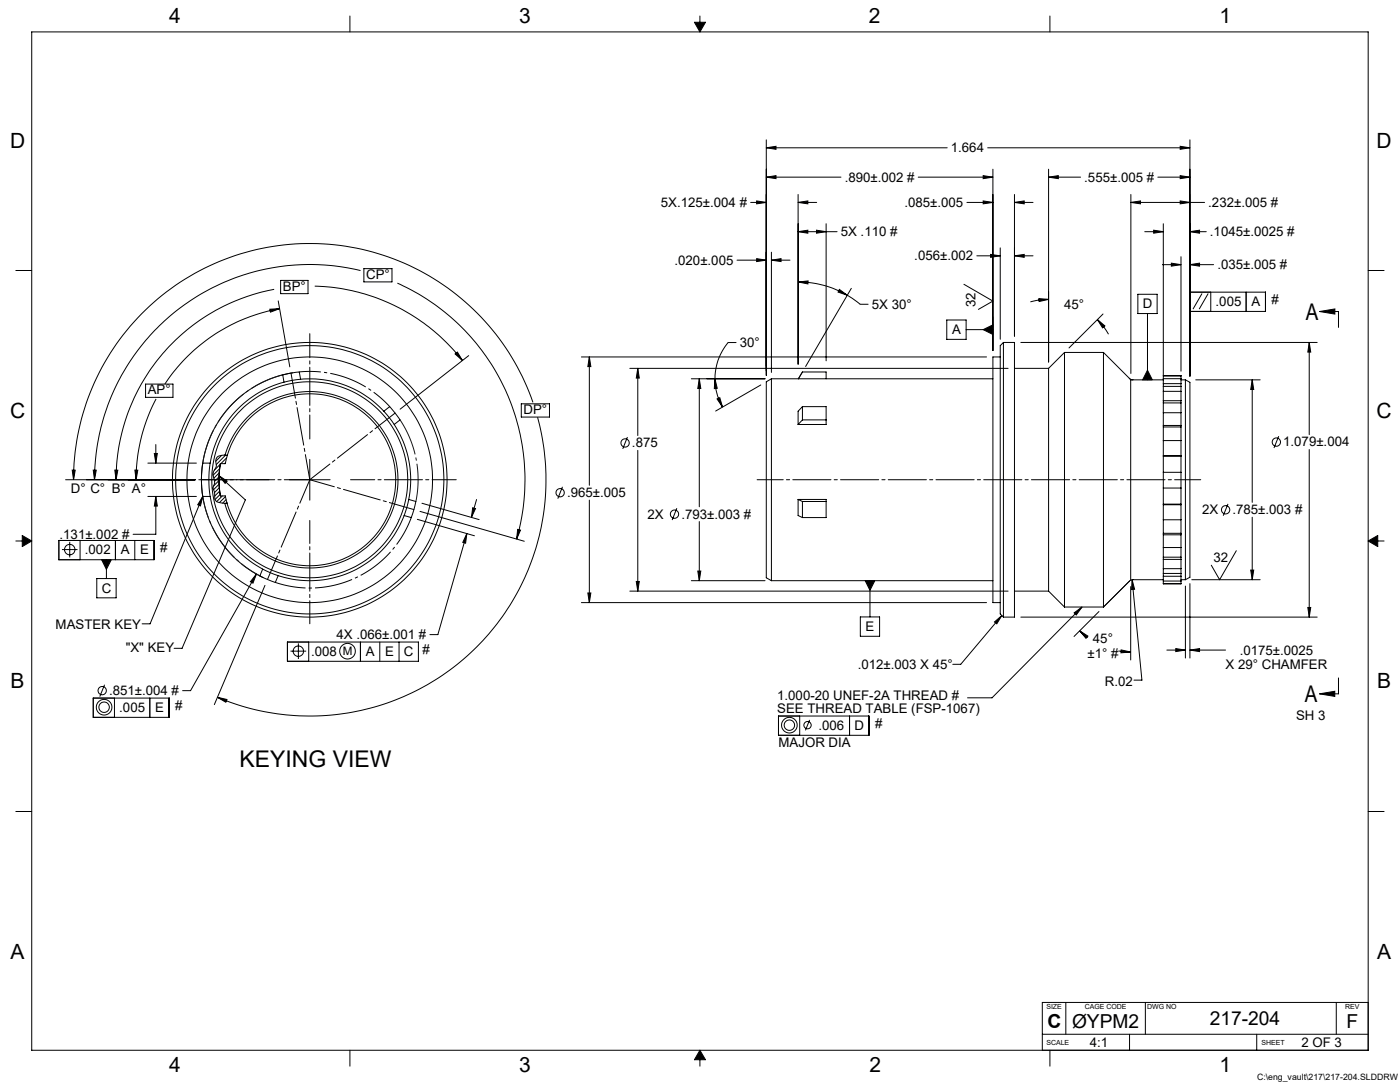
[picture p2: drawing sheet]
<svg xmlns="http://www.w3.org/2000/svg" width="559mm" height="432mm" viewBox="0 0 559 432" stroke-linecap="round" stroke-linejoin="round" font-family="sans-serif">
<g fill="none" stroke="#000" stroke-width=".4">
<path d="M12.7 12.7h533.4v406.4h-533.4zM139.7 6.4v6.3M277.2 8.9h4.4l-2.2 3.8zM279.4 6.4v2.5M419.1 6.4v6.3M305.9 55.8v94M305.9 59h72.2M305.9 59l3.8-.6v1.2zM394.2 59h80.7M471.1 58.4l3.8 .6-3.8 .6zM474.9 55.8v94.2M305.9 70.7h29.8"/>
<path d="M305.9 70.7l3.8-.6v1.2zM318.6 77.6v67.7M366.5 70.7h29.8M392.4 70.1l3.9 .6-3.9 .6zM396.3 67.5v72.4M404.9 77.6v56.5M418.5 70.7l3.9-.6v1.2zM418.5 70.7h12.8M418.5 67.5v77M451.4 77.6v71.4M462.1 70.7h12.8M471.1 70.1l3.8 .6-3.8 .6z"/>
<path d="M299.6 80.8h6.3M302 80.2l3.9 .6-3.9 .6zM318.6 80.8h7.4M318.6 92.5h15.5M318.6 92.5l3.8-.6v1.2zM318.6 80.8l3.8-.6v1.2zM325.9 91.9l3.8 .6-3.8 .6zM329.7 89.3v54.7M385.9 80.8h10.4M392.4 80.2l3.9 .6-3.9 .6zM399.2 98.9v36.5M404.9 80.8h7.4"/>
<path d="M404.9 80.8l3.9-.6v1.2zM451.4 80.8h29.4M451.4 80.8l3.8-.6v1.2zM456.9 92.5h7.4M460.5 91.9l3.8 .6-3.8 .6zM464.3 89.3v60.5M471.1 80.2l3.8 .6-3.8 .6zM474.9 92.5h6.6M474.9 92.5l3.9-.6v1.2zM6.3 107.9h6.4M109.4 115.5a77.3 77.3 0 0 0-63.1 76M112 111.9h10.9v5.3h-10.9z"/>
<path d="M125.6 114.2a77.3 77.3 0 0 1 59 29.7M143.9 108a85.9 85.9 0 0 0-106.2 83.5M145.2 107.2h11.3v5.3h-11.3zM158.6 113a85.9 85.9 0 0 1 47.6 102.2M294.2 103.8h11.7M302 103.2l3.9 .6-3.9 .6zM307.9 100.6v48M307.9 103.8h7.4M307.9 103.8l3.8-.6v1.2zM318.7 112.5l3.8-.4v1.2zM318.7 112.5a38.5 38.5 0 0 1 19.5 5.3M335 115.5l3.2 2.3-3.7-1.2z"/>
<path d="M338.2 117.8l5.1 3.6h3.2M339.8 115.1l-18.2 31.2M384.7 113.5l11.6 6.7-5.8 3.3M389.9 102.1h9.3M395.4 101.5l3.8 .6-3.8 .6zM404.9 102.1h7.4M404.9 102.1l3.9-.6v1.2zM414.7 119.2l3.8 .3-3.7 .8zM418.5 119.5l-4 .3-3.2 .7M454.2 117.4h7.7v7.7h-7.7zM464 105.6h7.4M467.5 105l3.9 .6-3.9 .6z"/>
<path d="M471.4 102.4v45.7M474.9 105.6h9.5M474.9 116.6h30.2v7.7h-30.2M474.9 105.6l3.9-.6v1.2zM479.8 117.1l-3.6 6.3M482.2 117.1l-3.6 6.3M483.3 116.6v7.7M497.4 116.6v7.7M546.1 107.9h6.3M107.7 123.4l3.9-.2-3.7 1.4zM111.1 120.1l4.6 26.3M111.6 123.2a69.1 69.1 0 0 0-45.8 30.1"/>
<path d="M293.8 136.7h-3.2a22.7 22.7 0 0 0-5.2 14.5M377.9 127.7h7.7v7.7h-7.7zM385.6 131.6h10.7M392.4 131.6l3.9-2v3.9zM400.5 136.7v109.6M400.5 136.7h4.4v109.6h-4.4M400.5 136.7l-1.3 1.2v107.1l1.3 1.3M407.5 136.7h118.2M438 127.5l3 2.6-.9 .7zM438 127.5l2.7 3.1 1.8 2.8M440.3 125.3l-13.6 13.6M458 125.1v26.5"/>
<path d="M522.6 136.7v36.8M522.6 136.7l.6 3.8h-1.2zM526.7 124.3l6.1-1v2zM526.7 124.3h7.5v6.4M58.1 153.3h10.9v5.3h-10.9zM62.3 159.2a68.7 68.7 0 0 0-8 32.3M116.9 148.8a43.2 43.2 0 0 0-36 36.5 43.2 43.2 0 0 0 24.3 45.2M120 151.3l-.5-2.9-4.2 .6-2.4 .6 .4 2.9M181.6 141.3l1-.8 2 3.4zM187.1 141.9l-27.4 21.4M232.1 142.5h161.7M235.2 142.5v51.2"/>
<path d="M235.2 142.5l.6 3.8h-1.2zM251.4 147h151M254.6 147l.6 3.9h-1.2zM254.6 147v26.8M275.9 151.2h29.5M279.1 151.2v51M279.1 151.2l.6 3.8h-1.2zM285.4 151.2l.9 3.8-1.2 .1zM285.4 151.2a23.2 23.2 0 0 0 3 11.3M286.2 159.2l1.1-.5 1.1 3.8zM303.7 153.6l-18.1 10.4M307.9 151.2l-2 1.2v78.2l2 1.1"/>
<path d="M307.9 151.2v80.5M307.9 151.2h88.4M318.7 151.2l1.6-2.8h9.4v2.8M399.2 142.5h-2.9v98h2.9M404.9 147h13.6M418.5 147v88.9M424.9 140.7v101.6M424.9 140.7l-6.4 6.3M424.9 140.7h15.5M440.4 140.7l11 10.7 12.9 .2M440.4 140.7v101.6M451.3 151.6v80"/>
<path d="M458 147.7l2 3.9h-3.9zM464.3 156.2v3.7M464.3 154.2v2M464.3 151.1v2M464.3 150h7.1M464.3 150v1.1M464.3 153.1v1.1M464.3 159.9v.9M464.3 151.1h7.1M464.3 159.9h7.1M464.3 156.2h7.1M464.3 154.2h7.1"/>
<path d="M464.3 153.1h7.1M471.4 156.2v3.7M471.4 154.2v2M471.4 151.1v2M471.4 151.6h1.7M471.4 150v1.1M471.4 153.1v1.1M471.4 159.9v.9M473.1 151.6v79.8M473.1 151.6l1.8 1v77.8l-1.8 1M477.3 151.6h25.7M499.8 151.6v48.9"/>
<path d="M499.8 151.6l.6 3.8h-1.2zM62.2 177.4v7.4M153.2 164.1l2.3-1.8 2.7 3.2 1.5 2.1-2.4 1.8M208.1 161.1h11.2v5.3h-11.2zM212.7 160.6a94.3 94.3 0 0 0-104.7-62.1 94.3 94.3 0 0 0-78.6 93M214.6 166.5a94.3 94.3 0 0 1-28.9 96 94.3 94.3 0 0 1-98.9 15.8M250.4 174.4l-1.8 4.7M254.6 179.7v56.2M320.3 162.3l-1.7 1.8v5.3M320.3 162.3v5.3M320.3 162.3h9.4v5.3M320.3 167.6l-1.7 1.8"/>
<path d="M320.3 167.6h9.4M329.7 167.6v1.8h-11.1M464.3 175.8v6M464.3 170.4v5.4M464.3 164.7v5.1M464.3 160.8v3.9M464.3 169.8v.6M464.3 175.8h7.1M464.3 170.4h7.1M464.3 169.8h7.1M464.3 164.7h7.1M464.3 160.8h7.1"/>
<path d="M471.4 175.8v6M471.4 170.4v5.4M471.4 164.7v5.1M471.4 160.8v3.9M471.4 169.8v.6M510.4 174.1l-1.9 4.7M522.6 179.4v66.9M26.2 191.5h51.7M28.8 187.6h1.2l-.6 3.9zM37.2 187.6h1.2l-.7 3.9zM45.8 187.6h1.2l-.7 3.9zM53.8 187.6h1.2l-.7 3.9z"/>
<path d="M59 184.8h19.4M59 198.1h19.4M61.6 181h1.2l-.6 3.8zM62.2 198.1v15.1h-9.1M62.2 198.1l.6 3.9h-1.2zM80.9 198.1l-.9 3.8-1.1-.5zM80.9 198.1l-21 50.9h-3.2M80.9 198.1h3M83.9 184.8h-3a42 42 0 0 0 0 13.3M87.4 191.8l-2.1 2.1M87.4 189.9l3.3 2.1-.8 .9zM87.4 189.9l10.5 9.6-25.2 59.2h-3.2"/>
<path d="M87.4 190.3l-1.7 1.7M87.4 193.3l-2.2 2.1M87.5 188.7l-2.1 2.1M87.5 194.7l-1.9 1.9M87.7 187l-2.6 2.6M87.7 196l-2 2M87.9 197.3l-2 2M87.9 185.3l-2.4 2.4M88 185a37 37 0 0 0 0 12.9M88.5 181.7l-2.4 2.4M88.8 197.9l-2.3 2.3M89.8 181.6a35.2 35.2 0 0 1 54.3-18.8 35.2 35.2 0 0 1-.3 57.5 35.2 35.2 0 0 1-54.1-19.4"/>
<path d="M89.8 181.6a3.6 3.6 0 0 0-3.4 1.3l-.3 1.2 .2 1.1a2.92 2.92 0 0 1-1 2.8l-.2 1.9a5.2 5.2 0 0 1 0 4.9l.6 2.5a2.65 2.65 0 0 0 3 3.5l1 .1M89.8 181.6l.9 .1M90 184.7l-.3 .3M90 198.2l-2.4 2.4M90.1 181.6l-3.8 3.8M90.2 199.4l-1.3 1.4M90.5 182.7l-2.3 2.3M90.7 181.7a34.3 34.3 0 0 1 53-18.1 34.3 34.3 0 0 1-.4 56 34.3 34.3 0 0 1-52.7-18.8M90.7 181.7l-.8 3.3h-2a37 37 0 0 0 0 12.9h2l.7 2.9M115.5 191.5h16.3M123.6 183.3v16.3M163.2 199.3l2.8 .8-.8 3.3-1.1 3.2-2.8-.9"/>
<path d="M190.2 199.4l-2 7.1M224.5 194.3l-1.9 4.7M235.2 199.6v40.9M318.6 199.3v6.4l1.7 .9M318.6 199.3h11.1v.8M318.6 199.3l1.7 .8M464.3 188.5v6.3M464.3 182.1v6.4M464.3 194.8v6.4M464.3 181.8v.3M464.3 188.5h7.1M464.3 194.8h7.1"/>
<path d="M464.3 181.8h7.1M464.3 182.1h7.1M471.4 188.5v6.3M471.4 182.1v6.4M471.4 194.8v6.4M471.4 181.8v.3M6.3 215.9h2.6M8.9 213.7l3.8 2.2-3.8 2.2zM23.5 215.7h38v7.7h-38zM24.7 219.3h6.2M27.8 216.2v6.3M32 215.7v7.7"/>
<path d="M46.1 215.7v7.7M53.8 215.7v7.7M90.6 200.6l-.5 .4M90.6 200.8l-.9 .1M166.6 207.3l22.8 6.5M167.6 204.1l41.7 11.9M168.4 200.8l22.8 6.6M186.3 212.9l-.5 3.9-1.1-.3zM186.3 212.9l-11.5 40.4h-3.2M188.7 202.6l1.1 .4-1.6 3.5zM206.6 211.3l1.2 .3-1.6 3.6zM270.2 202.8l-1.9 4.7"/>
<path d="M279.1 208.1v23.6M320.3 200.1v6.5M320.3 200.1h9.4M329.7 200.1v6.5h-9.4M464.3 201.4v6M464.3 207.4v5.4M464.3 213.4v5.1M464.3 218.5v3.9M464.3 201.2v.2M464.3 212.8v.6M464.3 201.4h7.1M464.3 207.4h7.1"/>
<path d="M464.3 201.2h7.1M464.3 212.8h7.1M464.3 213.4h7.1M464.3 218.5h7.1M471.4 201.4v6M471.4 207.4v5.4M471.4 213.4v5.1M471.4 218.5v3.9M471.4 201.2v.2M471.4 212.8v.6M490.1 201.1l-1.9 4.7M493.5 219.8l-6.7 11.6-3.3-5.8"/>
<path d="M499.8 206.4v25M546.1 215.9l3.8-2.2v4.4zM549.9 215.9h2.5M38.6 230.9h7.8v7.7h-7.8zM40.6 223.4h3.8l-1.9 3.8zM42.5 223.4v7.5M102.3 229.1l-1.3 3.6-1.1-.5zM102.3 229.1l-26.2 46.5h-3.2M104.8 227.1l-1.1 2.7 2.3 1.1 3.9 1.5 1.1-2.7M105.8 233.6l-20.3 47.6M234.6 236.6h1.2l-.6 3.9zM251.4 235.9h151"/>
<path d="M254 232.1h1.2l-.6 3.8zM275.9 231.7h29.5M278.5 227.9h1.2l-.6 3.8zM307.9 231.7h88.4M345.3 231.7h3.9l-2 3.9zM347.2 231.7v14.5M404.9 235.9h13.6M418.5 235.9l6.4 6.4M451.3 234.1v29.3M451.9 231.4l1 3.8-1.2 .1zM451.9 231.4l3.9 40h-3.2M464.3 231.4l-12.9 .1-11 10.8"/>
<path d="M464.3 223.2v3.7M464.3 226.9v1.9M464.3 230v1.9M464.3 232.9h7.1M464.3 222.4v.8M464.3 228.8v1.2M464.3 231.9v1M464.3 222.4h7.1M464.3 223.2h7.1M464.3 226.9h7.1M464.3 228.8h7.1M464.3 230h7.1"/>
<path d="M464.3 231.9h7.1M471.4 223.2v3.7M471.4 226.9v1.9M471.4 230v1.9M471.4 231.4h1.7M471.4 222.4v.8M471.4 228.8v1.2M471.4 231.9v1M473.1 233.9v28.7M474.9 232.9v29.7M475.7 231.4h27.3M499.2 227.5h1.2l-.6 3.9z"/>
<path d="M114.7 256.2h52.3v7.7h-52.3zM116 259.9h6.2M119.1 256.8v6.2M123.2 256.2v7.7M143.9 256.2v7.7M151.6 256.2v7.7M159.3 256.2v7.7M232.1 240.5h161.7M343.4 246.2h7.7v7.7h-7.7zM396.9 248.2l3-2.6-2 3.4zM399.9 245.6l-16.4 19.5h-3.2M407.5 246.3h118.2"/>
<path d="M424.9 242.3h15.5M428.7 244.6l3.2-2.3-2.3 3.1zM431 251.7l3.2 2.2-.7 .8zM431 251.7l3.1 2.7M431.9 242.3l-35.9 36.2h-9.8M438.6 244.1l-9.9 9.9M446.4 259.8l4.9 .4M447.5 259.4l3.8 .8-3.9 .3zM465.7 259.4h7.4M469.3 258.8l3.8 .6-3.8 .6zM474.9 259.4h14.3M474.9 259.4l3.9-.6v1.2z"/>
<path d="M522 242.4h1.2l-.6 3.9zM37.2 278.6h30.3v7.7h-30.3zM41.7 273.3l-1.9 4.7M45.7 278.6v7.7M59.8 278.6v7.7M86.8 278.3l3.8 .9-.5 1zM526.7 276.9l6.1-1v2zM534.2 270.5v6.4h-7.5M310.7 285.7h36.1v7.7h-36.1zM319.2 285.8v7.6M323.1 287.3l-1.6 4.2M339.1 285.7v7.7"/>
<path d="M6.3 323.8h6.4M546.1 323.8h6.3M139.7 419.1v6.4M279.4 419.1l2.2 3.8h-4.4zM416 412.7h130.1M419.1 419.1v6.4M425.4 400v12.7M450.9 412.7v6.4M457.2 400v12.7M501.6 412.7v6.4M533.4 400v12.7M546.1 400h-130.1v19.1"/>
<path d="M279.4 422.9v2.6"/>
<circle cx="249.5" cy="176.8" r="1.66"/>
<circle cx="509.5" cy="176.4" r="1.65"/>
<circle cx="123.6" cy="191.5" r="54.8"/>
<circle cx="123.6" cy="191.5" r="49"/>
<circle cx="123.6" cy="191.5" r="39.1"/>
<circle cx="123.6" cy="191.5" r="53.5"/>
<circle cx="123.6" cy="191.5" r="40.3"/>
<circle cx="223.6" cy="196.6" r="1.66"/>
<circle cx="27.8" cy="219.3" r="2.08"/>
<circle cx="269.2" cy="205.2" r="1.65"/>
<circle cx="489.2" cy="203.4" r="1.67"/>
<circle cx="119.1" cy="259.9" r="2.07"/>
<circle cx="138.7" cy="259.9" r="3.1"/>
<circle cx="40.8" cy="275.6" r="1.65"/>
<circle cx="41.6" cy="282.2" r="3.1"/>
<circle cx="41.6" cy="282.2" r="2.08"/>
<circle cx="315.1" cy="289.4" r="2.07"/>
<circle cx="315.1" cy="289.4" r="3.1"/>
<circle cx="322.3" cy="289.4" r="1.45"/>
</g>
<path d="M8.9 213.7v4.4l3.8-2.2zM546.1 215.9l3.8 2.2v-4.4zM277.2 8.9l2.2 3.8 2.2-3.8zM279.4 419.1l-2.2 3.8h4.4z" fill-rule="evenodd" fill="#000"/>
<path d="M109.9 232.4a43.2 43.2 0 0 0 54.3-25.8" fill="none" stroke="#000" stroke-width=".4" stroke-dasharray="15.2 1.3 1.3 1.3" stroke-dashoffset="3" stroke-linecap="butt"/>
<path d="M119.5 148.4a43.2 43.2 0 0 1 36.1 13.9" fill="none" stroke="#000" stroke-width=".4" stroke-dasharray="15.2 1.3 1.3 1.3" stroke-dashoffset="6.6" stroke-linecap="butt"/>
<path d="M159.7 167.6a43.2 43.2 0 0 1 6.3 32.5" fill="none" stroke="#000040" stroke-width=".4" stroke-dasharray="15.2 1.3 1.3 1.3" stroke-dashoffset=".1" stroke-linecap="butt"/>
<path d="M112.9 149.6a43.2 43.2 0 0 0-32 35.2" fill="none" stroke="#000040" stroke-width=".4" stroke-dasharray="15.2 1.3 1.3 1.3" stroke-dashoffset="1.5" stroke-linecap="butt"/>
<path d="M103.7 229.8a43.2 43.2 0 0 1-22.8-31.7" fill="none" stroke="#000040" stroke-width=".4" stroke-dasharray="15.2 1.3 1.3 1.3" stroke-dashoffset="6.4" stroke-linecap="butt"/>
<g fill="none" stroke="#000040" stroke-width=".4">
<path d="M320.3 148.4l-1.6 2.7M450.8 151l.6 .6M451.3 151.6h.1M451.3 151.6h.9M450.8 232l-10.4 10.3"/>
<circle cx="451.4" cy="151.6" r=".07"/>
</g>
<path d="M123.7 175.2v-42" fill="none" stroke="#000" stroke-width=".4" stroke-dasharray="15.2 1.3 1.3 1.3" stroke-dashoffset="5.7"/>
<path d="M107.4 191.4h-40.9" fill="none" stroke="#000" stroke-width=".4" stroke-dasharray="15.2 1.3 1.3 1.3" stroke-dashoffset="6.2"/>
<path d="M123.7 207.7v41.2" fill="none" stroke="#000" stroke-width=".4" stroke-dasharray="15.2 1.3 1.3 1.3" stroke-dashoffset="6.1"/>
<path d="M139.9 191.4h42.2" fill="none" stroke="#000" stroke-width=".4" stroke-dasharray="15.2 1.3 1.3 1.3" stroke-dashoffset="5.6"/>
<path d="M116.1 148.9l7.6 42.5M80.4 191.4h43.3M123.7 191.4l34-26.6M123.7 191.4l-16.9 39.8M165.2 203.4l-41.5-12" fill="none" stroke="#000" stroke-width=".4" stroke-dasharray="15.2 1.3 1.3 1.3" stroke-dashoffset="5.1"/>
<path d="M302.2 191.4h177.1" fill="none" stroke="#000" stroke-width=".4" stroke-dasharray="15.2 1.3 1.3 1.3" stroke-dashoffset="4.8"/>
<g fill="#000">
<path d="M526.7 124.3l6.1-1v2zM526.7 276.9l6.1-1v2z"/>
<path d="M28.8 187.6h1.2l-.6 3.9zM86.8 278.3l3.8 .9-.5 1zM37.2 187.6h1.2l-.7 3.9zM206.6 211.3l1.2 .3-1.6 3.6zM181.6 141.3l1-.8 2 3.4zM45.8 187.6h1.2l-.7 3.9zM107.7 123.4l3.9-.2-3.7 1.4zM53.8 187.6h1.2l-.7 3.9zM102.3 229.1l-2.4 3.1 1.1 .5zM451.4 80.8l3.8-.6v1.2zM471.1 80.2l3.8 .6-3.8 .6zM335 115.5l3.2 2.3-3.7-1.2zM318.7 112.5l3.8-.4v1.2zM431 251.7l3.2 2.2-.7 .8zM447.5 259.4l3.8 .8-3.9 .3z"/>
<path d="M61.6 181h1.2l-.6 3.8zM62.2 198.1l.6 3.9h-1.2zM188.7 202.6l1.1 .4-1.6 3.5zM186.3 212.9l-.5 3.9-1.1-.3zM471.1 58.4l3.8 .6-3.8 .6zM305.9 59l3.8-.6v1.2zM392.4 70.1l3.9 .6-3.9 .6zM305.9 70.7l3.8-.6v1.2zM318.6 92.5l3.8-.6v1.2zM325.9 91.9l3.8 .6-3.8 .6zM318.6 80.8l3.8-.6v1.2zM302 80.2l3.9 .6-3.9 .6zM307.9 103.8l3.8-.6v1.2zM302 103.2l3.9 .6-3.9 .6zM522.6 136.7l.6 3.8h-1.2zM522 242.4h1.2l-.6 3.9zM499.8 151.6l.6 3.8h-1.2zM499.2 227.5h1.2l-.6 3.9zM467.5 105l3.9 .6-3.9 .6zM474.9 105.6l3.9-.6v1.2zM460.5 91.9l3.8 .6-3.8 .6zM474.9 92.5l3.9-.6v1.2zM404.9 80.8l3.9-.6v1.2zM392.4 80.2l3.9 .6-3.9 .6zM395.4 101.5l3.8 .6-3.8 .6zM404.9 102.1l3.9-.6v1.2zM418.5 70.7l3.9-.6v1.2zM471.1 70.1l3.8 .6-3.8 .6zM278.5 227.9h1.2l-.6 3.8zM279.1 151.2l.6 3.8h-1.2zM254.6 147l.6 3.9h-1.2zM254 232.1h1.2l-.6 3.8zM234.6 236.6h1.2l-.6 3.9zM235.2 142.5l.6 3.8h-1.2zM396.9 248.2l3-2.6-2 3.4zM285.4 151.2l.9 3.8-1.2 .1zM286.2 159.2l1.1-.5 1.1 3.8zM469.3 258.8l3.8 .6-3.8 .6zM474.9 259.4l3.9-.6v1.2zM438 127.5l3 2.6-.9 .7zM414.7 119.2l3.8 .3-3.7 .8z"/>
<path d="M80.9 198.1l-.9 3.8-1.1-.5zM40.6 223.4l1.9 3.8 1.9-3.8zM87.4 189.9l3.3 2.1-.8 .9zM428.7 244.6l3.2-2.3-2.3 3.1zM451.9 231.4l1 3.8-1.2 .1zM345.3 231.7l1.9 3.9 2-3.9zM392.4 131.6l3.9 1.9v-3.9zM458 147.7l2 3.9h-3.9z"/>
</g>
<g font-size="9.2">
<text x="521.2" y="127.6">A</text>
<text x="520.9" y="280">A</text>
<text x="95.6" y="306.2">KEYING VIEW</text>
</g>
<g font-size="8.4">
<text x="67.5" y="9.3">4</text>
<text x="207.2" y="9.3">3</text>
<text x="346.9" y="9.3">2</text>
<text x="486.8" y="9.3">1</text>
<text x="4" y="58.9">D</text>
<text x="549.4" y="58.9">D</text>
<text x="4" y="166.9">C</text>
<text x="549.4" y="166.9">C</text>
<text x="4.3" y="274.6">B</text>
<text x="549.7" y="274.6">B</text>
<text x="4.3" y="382.6">A</text>
<text x="549.7" y="382.6">A</text>
<text x="67.5" y="428">4</text>
<text x="207.3" y="428">3</text>
<text x="347" y="428">2</text>
<text x="486.8" y="428">1</text>
</g>
<g font-size="7.7">
<text x="418.1" y="410.2">C</text>
<text x="427.9" y="410.2">ØYPM2</text>
<text x="482.9" y="409.2">217-204</text>
<text x="537.4" y="410.2">F</text>
</g>
<g font-size="5.3">
<text x="379.5" y="60.7">1.664</text>
<text x="337.2" y="72.4">.890±.002 #</text>
<text x="432.8" y="72.4">.555±.005 #</text>
<text x="263.8" y="82.5">5X.125±.004 #</text>
<text x="361" y="82.5">.085±.005</text>
<text x="482.3" y="82.5">.232±.005 #</text>
<text x="335.6" y="94.2">5X .110 #</text>
<text x="483" y="94.2">.1045±.0025 #</text>
<text x="269.3" y="105.6">.020±.005</text>
<text x="364.9" y="103.9">.056±.002</text>
<text x="485.9" y="107.4">.035±.005 #</text>
<text x="146.1" y="111.3">CP°</text>
<text x="112.9" y="116">BP°</text>
<text x="348" y="123.2">5X 30°</text>
<text x="389.3" y="122.6" transform="rotate(-90 389.3 122.6)">32</text>
<text x="424.7" y="123.2">45°</text>
<text x="456.1" y="123">D</text>
<text x="485.2" y="122.2">.005</text>
<text x="499.5" y="122.2">A</text>
<text x="507.5" y="121.3">#</text>
<text x="380" y="133.3">A</text>
<text x="295.3" y="138.5">30°</text>
<text x="59" y="157.4">AP°</text>
<text x="209" y="165.2">DP°</text>
<text x="252.3" y="178.5">.875</text>
<text x="512.2" y="178.2">1.079±.004</text>
<text x="28.3" y="196.6">D° C° B° A°</text>
<text x="226.3" y="198.4">.965±.005</text>
<text x="258.4" y="206.9">2X</text>
<text x="272" y="206.9">.793±.003 #</text>
<text x="479.9" y="205.2">2X</text>
<text x="491.9" y="205.2">.785±.003 #</text>
<text x="23.8" y="215">.131±.002 #</text>
<text x="33.9" y="221.3">.002</text>
<text x="48.2" y="221.3">A</text>
<text x="55.9" y="221.3">E</text>
<text x="63.9" y="220.4">#</text>
<text x="484.4" y="224.4">32</text>
<text x="40.6" y="236.5">C</text>
<text x="22.2" y="250.8">MASTER KEY</text>
<text x="345.5" y="251.8">E</text>
<text x="134.3" y="255">4X .066±.001 #</text>
<text x="436.2" y="256.8">45°</text>
<text x="50.2" y="260.1">&quot;X&quot; KEY</text>
<text x="124.2" y="261.8">.008</text>
<text x="146" y="261.8">A</text>
<text x="153.7" y="261.8">E</text>
<text x="161.2" y="261.8">C</text>
<text x="168.7" y="260.9">#</text>
<text x="434.1" y="262.7">±1° #</text>
<text x="494.8" y="261.2">.0175±.0025</text>
<text x="342.4" y="266.9">.012±.003 X 45°</text>
<text x="489.2" y="267.1">X 29° CHAMFER</text>
<text x="441" y="273.9">R.02</text>
<text x="43.5" y="277.4">.851±.004 #</text>
<text x="310.2" y="279.4">1.000-20 UNEF-2A THREAD #</text>
<text x="47.6" y="284.2">.005</text>
<text x="61.9" y="284.2">E</text>
<text x="70" y="283.3">#</text>
<text x="310.2" y="284.7">SEE THREAD TABLE (FSP-1067)</text>
<text x="517.3" y="287.4">SH 3</text>
<text x="326.7" y="291.3">.006</text>
<text x="341.1" y="291.3">D</text>
<text x="349.3" y="290.4">#</text>
<text x="310.7" y="298.1">MAJOR DIA</text>
<text x="434.9" y="417.9">4:1</text>
<text x="519.5" y="417.9">2 OF 3</text>
</g>
<text font-size="4.7" x="136.8" y="261.3">M</text>
<text font-size="3.5" x="501.7" y="431">C:\eng_vault\217\217-204.SLDDRW</text>
<g font-size="2.8">
<text x="417.7" y="402.6">SIZE</text>
<text x="433" y="402.6">CAGE CODE</text>
<text x="457.8" y="402.6">DWG NO</text>
<text x="536.9" y="402.6">REV</text>
<text x="417.7" y="416.9">SCALE</text>
<text x="503.5" y="416.9">SHEET</text>
</g>
</svg>
